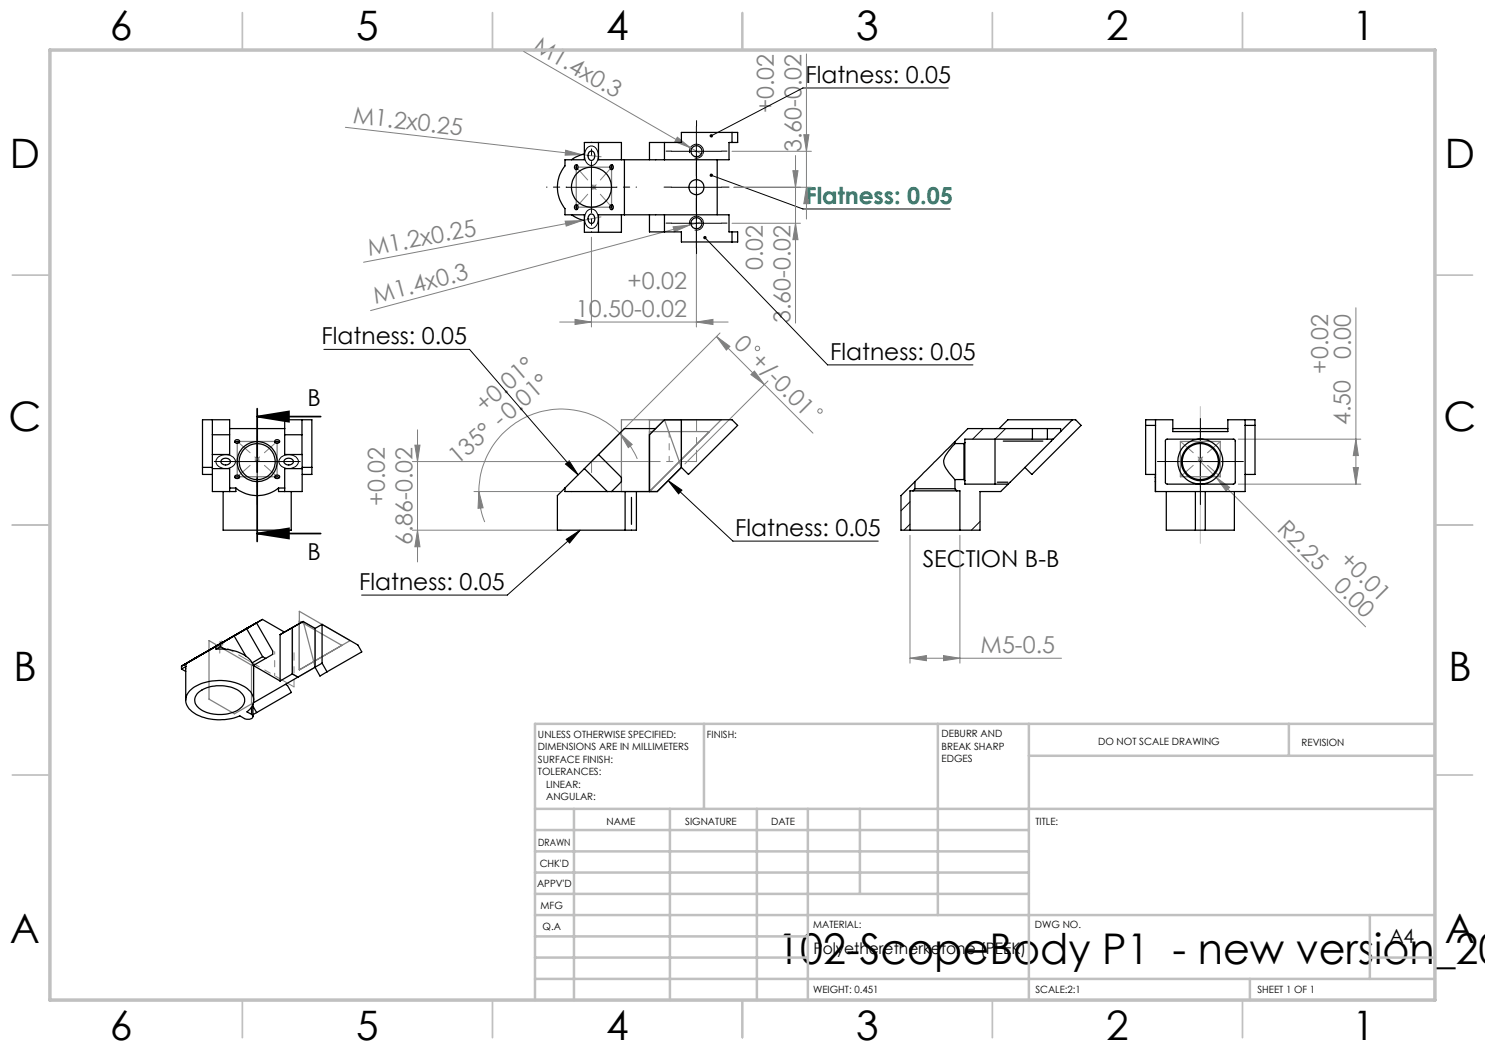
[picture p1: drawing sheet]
<svg xmlns="http://www.w3.org/2000/svg" width="297mm" height="210mm" viewBox="0 0 297 210" stroke-linecap="round" stroke-linejoin="round" font-family="sans-serif">
<g fill="none" stroke="#808080" stroke-width=".2">
<path d="M104.7 10.3l33.4 19.3M161.3 10.8v33M69.1 25.5l47.2 5.4M113.1 30l3.2 .9-3.3 .1zM116.3 30.9l3.9 .5M118.3 37.5h1M118.4 37.1l.7 .7M118.8 36.9v1.1M119.1 37.1l-.7 .7M135.5 27.4l2.6 2.2-3.1-1.3zM138.1 29.6l2.4 1.3M146.4 30.3h15.9"/>
<path d="M146.8 37.5h15.5M158.6 34.1h1l-.5 3.4zM159.1 31.1v33.5M160.8 26.9h1l-.5 3.4zM161.3 37.5l.5 3.2h-1zM113 44.2l3.4-.1-3.2 1.1zM116.4 44.1l-43.7 8.3M118.3 47.4v18M120.2 43.4l-3.8 .7M134.6 45.4l3.3-.4-3 1.3zM137.9 45l-63.8 17.1M139.3 44.9v20.5"/>
<path d="M140.7 44.3l-2.8 .7M146.4 44.7h13.7M159.1 44.7l.5 3.2h-1zM111.9 64.4h33.7M115 63.9l3.3 .5-3.3 .5zM139.3 64.4l3.3-.5v1zM143.3 67.3l9.6 9.6M143.3 67.3l2.7 2-.7 .7zM144 66.6l-25.7 25.7M150.2 74.9l.7-.7 2 2.7zM152.9 76.9l9.7 9.7M153.6 76.2l-16.6 16.6"/>
<path d="M271.2 61.6v35.2M50.9 91.8h1M51.1 91.5l.7 .7M51.4 91.3v1M51.8 91.5l-.7 .7M82.5 92.3h40.8M83 89h1l-.5 3.3zM83.5 86v26.4M94.8 98.3h17.2M95.8 98.3l.8 3.3-1 .1zM95.8 98.3a16 16 0 0 0 1.1 6.1M124 86.6l2.4 2.3-.7 .6z"/>
<path d="M124 86.6a16.5 16.5 0 0 0-18-3.5 16.5 16.5 0 0 0-10.2 15.2M124 86.6a18.1 18.1 0 0 1 3.5 5.2M132.9 84h3.4v9.5M239.6 91.8h1M239.7 91.5l.7 .7M240.1 91.3v1l3.1 3.2M240.4 91.5l-.7 .7M243.2 95.5l2.7 2-.7 .7zM243.2 95.5l29.9 29.9M247.6 87.8h24.6M247.6 96.8h24.6M270.7 93.5h1l-.5 3.3z"/>
<path d="M271.2 87.8l.5 3.3h-1zM82.5 106h29.8M83.5 106l.5 3.4h-1zM182 107.1v25.5M192 107.1v25.5M43.8 128.6h1M43.9 128.3l.7 .7M44.3 128.1v1M44.6 128.3l-.7 .7M60.6 124.3l2.4 1.4v7.7M182 131.6l3.3-.5v1zM182 131.6h30.3"/>
<path d="M188.7 131.1l3.3 .5-3.3 .5z"/>
<circle cx="151.5" cy="69.7" r=".45"/>
<circle cx="164" cy="82.2" r=".45"/>
</g>
<path d="M51.4 83.3h12.7M51.4 81.7v12.7M51.4 95.6v12.7M51.4 83.3l6.4-1v2zM51.4 106.7h12.7M51.4 106.7l6.4-1v2z" fill="none" stroke="#000" stroke-width=".35"/>
<g fill="none" stroke="#000" stroke-width=".2">
<path d="M189.7 17.6h-29.1l-18.3 9.6M113.3 37.5h10M117.5 29.5a1.27 1.27 0 0 1 1.4-.1 1.27 1.27 0 0 1 .7 1.1 1.81 1.81 0 0 1-1.5 2.6 2.3 2.3 0 0 1-.6-3.6zM118.3 32.4v10M134.3 37.5h10M134.3 30.3h10M137.9 30.6a1.4 1.4 0 0 1 1.3-1.8 1.4 1.4 0 0 1 1.5 1.6 1.4 1.4 0 0 1-1.8 1.2M139.3 25.3v24.3M142.3 35.1l18.3 6.7h29.4M117.4 42.2a1.27 1.27 0 0 1 1.5-.3 1.27 1.27 0 0 1 .7 1.3 1.8 1.8 0 0 1-1.5 2.5 2.28 2.28 0 0 1-.7-3.5zM134.3 44.7h10M137.9 45a1.4 1.4 0 0 1 1.3-1.8 1.4 1.4 0 0 1 1.5 1.6 1.4 1.4 0 0 1-1.8 1.2"/>
<path d="M141 47.5l24.5 25.5h29.1M64.8 69.9h29.1l21.7 25.1M43.5 91.6a2.26 2.26 0 0 1 3.6 .5 1.84 1.84 0 0 1-2.7 1.5 1.25 1.25 0 0 1-.9-2zM46.4 92.3h10M51.4 87.3v10M56.2 91.5a2.26 2.26 0 0 1 3.5 .6 1.67 1.67 0 0 1-2.2 1.6 1.45 1.45 0 0 1-1.6-1.8zM113.1 92.8l.7-.6 1.8 2.8zM133.6 96.1l2.8 1.9-.7 .8zM133.6 96.1l13 12.1h29M235.1 92.3h10M240.1 87.3v10M113.2 107.9l2.8-1.9-2.1 2.6z"/>
<path d="M116 106l-14.5 13h-29.2M37.8 132.4l3.4-2zM46.7 127.2l3.4-1.9z"/>
</g>
<path d="M240.1 81.3v27.4" fill="none" stroke="#c0c0c0" stroke-width=".2"/>
<g fill="none" stroke="#c0c0c0" stroke-width=".35">
<path d="M48.5 2.5v7.5M98.5 2.5v7.5M148.5 2.5v7.5M198.5 2.5v7.5M248.5 2.5v7.5M2.5 55h7.5M287 55h7.5M2.5 105h7.5M287 105h7.5M2.5 155h7.5M287 155h7.5M48.5 200v7.5"/>
<path d="M98.5 200v7.5M148.5 200v7.5M198.5 200v7.5M248.5 200v7.5"/>
</g>
<g fill="none" stroke="#c0c0c0" stroke-width=".5">
<path d="M140.8 144.8v17M187.6 144.8v38.2M205.8 144.8v55.2M205.8 151.2h81.2M257.8 144.8v6.4M287 144.8h-180v55.2M107 161.8h180M107 178.8h98.8M107 174.5h98.8M107 170.3h98.8M107 166h98.8M114.8 161.8v38.2"/>
<path d="M134 161.8v38.2M151.4 161.8v38.2M161.6 161.8v38.2M172 161.8v17M107 195.8h180M107 191.5h54.6M107 187.3h54.6M107 183h180M250 195.8v4.2M274 191.5h13M274 183v12.8"/>
</g>
<path d="M10 10h277v190h-277z" fill="none" stroke="#c0c0c0" stroke-width=".7"/>
<g fill="none" stroke="#000" stroke-width=".2" stroke-dasharray="15.2 1.3 1.3 1.3">
<path d="M134.3 37.4h-1.5M134.3 30.2h-1.1M139.3 32.4v-1.5M139.3 39.6v-1.1M139.3 25.2v-1.1M139.3 35.2v1.1M144.3 37.4h1.5M144.3 30.2h1.1M134.3 44.6h-1.1M139.3 42.4v1.5M139.3 49.6v1.1M144.3 44.6h1.1"/>
<path d="M46.5 92.3h-3.6M51.5 87.3v-3.6M51.5 97.3v3.6M56.5 92.3h3.6M235.1 92.3h-3.6M240.1 87.3v-3.6M240.1 97.3v3.6M245.1 92.3h3.6"/>
</g>
<path d="M115.3 41.4l7-8M122.3 41.4l-7-8M55.5 95.3l-8-7M55.5 88.3l-8 7M236.1 95.3l8-7M236.1 88.3l8 7" fill="none" stroke="#808080" stroke-width=".2" stroke-dasharray="15.2 1.3 1.3 1.3" stroke-dashoffset="11.8"/>
<path d="M118.3 92.3v2.2M44 128.8v1.8M44.6 128.4l-.6 .4" fill="none" stroke="#808080" stroke-width=".2" stroke-dasharray="15.2 1.3 1.3 1.3"/>
<path d="M48.2 131.3l10.6 6.1M49.6 125.5l-10.6 6.2" fill="none" stroke="#808080" stroke-width=".2" stroke-dasharray="15.2 1.3 1.3 1.3" stroke-dashoffset="11"/>
<g fill="none" stroke="#808080" stroke-width=".25">
<path d="M115.3 33.4h7v8h-7zM47.4 88.3h8v7h-8zM129.9 84v14.3l14.4-14.3h-20v14.3h7.1l4.9-4.8M129.9 86.3h12M129.9 87l3-3 3.4 9.5M136.3 84v9.5M236.1 88.3h8v7h-8zM41.8 128.1l8.5 4.9v7.8l-3.4 2-5.1-3zM44.6 128.4l-5.7 3.3M49.6 125.5l-5.6 3.3M58.5 125.5l2.1-1.2 2.4 9.1-3.4 2-1.1-.6zM59.9 122.3l10.1 5.8-10.1 5.9z"/>
<path d="M59.9 124.2l8.5 4.9"/>
</g>
<path d="M124.3 92.3h-6" fill="none" stroke="#808080" stroke-width=".2" stroke-dasharray="15.2 1.3 1.3 1.3" stroke-dashoffset="14.1"/>
<path d="M124.3 92.3h15" fill="none" stroke="#808080" stroke-width=".2" stroke-dasharray="15.2 1.3 1.3 1.3" stroke-dashoffset="7.5"/>
<path d="M139.3 92.3v-8.4" fill="none" stroke="#808080" stroke-width=".2" stroke-dasharray="15.2 1.3 1.3 1.3" stroke-dashoffset="13"/>
<path d="M133.8 92.3v-5.9" fill="none" stroke="#808080" stroke-width=".2" stroke-dasharray="15.2 1.3 1.3 1.3" stroke-dashoffset="14.2"/>
<path d="M48.2 131.3l-4.2-2.5M54.9 135.1v-4.8" fill="none" stroke="#808080" stroke-width=".2" stroke-dasharray="15.2 1.3 1.3 1.3" stroke-dashoffset="14.7"/>
<path d="M58.8 137.4v-6.9" fill="none" stroke="#808080" stroke-width=".2" stroke-dasharray="15.2 1.3 1.3 1.3" stroke-dashoffset="13.7"/>
<path d="M113.3 37.4h-4M118.3 32.4v-4M123.3 37.4h4M118.3 42.4v4" fill="none" stroke="#000" stroke-width=".2" stroke-dasharray="15.2 1.3 1.3 1.3" stroke-dashoffset="15.1"/>
<g fill="#000">
<path d="M142.1 34.7a.34 .34 0 0 1 .5 .2 .34 .34 0 0 1-.3 .5 .34 .34 0 0 1-.3-.4l.3 .1-.3-.1z"/>
<path d="M140.7 47.3a.34 .34 0 0 0 .1 .6 .34 .34 0 0 0 .5-.4 .34 .34 0 0 0-.5-.3l.2 .3zM142 27v.3l.3-.1-.3 .1a.35 .35 0 0 0 .5 .1 .35 .35 0 0 0 0-.5 .35 .35 0 0 0-.5 .1z"/>
<path d="M51.4 83.3l6.4-1v2zM51.4 106.7l6.4-1v2z"/>
</g>
<g fill="#808080">
<path d="M135.5 27.4l2.6 2.2-3.1-1.3z"/>
<path d="M113.1 30l3.2 .9-3.3 .1z"/>
<path d="M113 44.2l3.4-.1-3.2 1.1z"/>
<path d="M134.6 45.4l3.3-.4-3 1.3z"/>
<path d="M243.2 95.5l2.7 2-.7 .7z"/>
<path d="M139.3 64.4l3.3-.5v1zM115 63.9l3.3 .5-3.3 .5zM188.7 131.1l3.3 .5-3.3 .5zM182 131.6l3.3-.5v1z"/>
<path d="M124 86.6l2.4 2.3-.7 .6zM95.8 98.3l.8 3.3-1 .1z"/>
<path d="M83 89h1l-.5 3.3zM83.5 106l.5 3.4h-1zM271.2 87.8l.5 3.3h-1zM270.7 93.5h1l-.5 3.3zM160.8 26.9h1l-.5 3.4zM161.3 37.5l.5 3.2h-1zM158.6 34.1h1l-.5 3.4zM159.1 44.7l.5 3.2h-1z"/>
<path d="M143.3 67.3l2.7 2-.7 .7zM150.2 74.9l.7-.7 2 2.7z"/>
</g>
<path d="M113.1 92.8l.7-.6 1.8 2.8zM113.2 107.9l2.8-1.9-2.1 2.6zM133.6 96.1l2.8 1.9-.7 .8z" fill="#000"/>
<g fill="none" stroke="#000" stroke-width=".25">
<path d="M115.1 33a.43 .43 0 0 1 .5 .4 .43 .43 0 0 1-.5 .5 .6 .6 0 0 1 0-.9zM115.4 33a.6 .6 0 0 0 0 .9M116.9 30.8l-1.8 .6-.8 .6M117.9 30.4a.72 .72 0 0 1 .9 0 .72 .72 0 0 1 .2 .8 .7 .7 0 0 1-.8 .9 .7 .7 0 0 1-.6-1zM119.7 28.5v3.5h26.1v-3.5h1.7v-2h-11.2v2h-6.4v3.5M122.1 33a.43 .43 0 0 1 .6 .4 .43 .43 0 0 1-.6 .5 .6 .6 0 0 1 0-.9zM122.5 33a.6 .6 0 0 0 0 .9M124.3 32v-3.5h-7.4v3.5h-3.9v1.2a6.8 6.8 0 0 0 0 8.5v1.3h3.9v3.5h7.4v-3.5M124.9 32v11M132.9 28.5v3.5M143.4 32v11M146.4 26.5v2"/>
<path d="M114.3 43l1.2 .7 1.4 .4M115.1 41a.43 .43 0 0 1 .5 .4 .43 .43 0 0 1-.5 .5 .6 .6 0 0 1 0-.9zM115.4 41a.6 .6 0 0 0 0 .9M117.9 43a.72 .72 0 0 1 .9 0 .72 .72 0 0 1 .2 .8 .7 .7 0 0 1-.8 .9 .7 .7 0 0 1-.6-1zM122.1 41a.43 .43 0 0 1 .6 .4 .43 .43 0 0 1-.6 .5 .6 .6 0 0 1 0-.9zM122.5 41a.6 .6 0 0 0 0 .9M129.9 43v3.4h6.4v2h11.2v-2h-1.7v-3.4h-26.1v3.5M132.9 43v3.4M146.4 46.4v2M40.5 93.5h2M42.5 90.9h3.4v-6.9h-5.4v10.9h2M42.5 84v14.3h2.1"/>
<path d="M42.5 93.7h3.4v4.6M42.5 87h3.4M44.4 91.9a.96 .96 0 0 1 1-.2 .96 .96 0 0 1 .7 .8 1.01 1.01 0 0 1-1 .5 1.01 1.01 0 0 1-.9-.8zM44.6 98.3h1.3M44.6 98.3v7.7h13.6v-7.7M45.9 85.7h11M45.9 97.6h1.3M47 88.1a.46 .46 0 0 1 .6-.2 .46 .46 0 0 1 .2 .6 .47 .47 0 0 1-.6 .1 .47 .47 0 0 1-.2-.5zM47 95.2a.47 .47 0 0 1 .6-.2 .47 .47 0 0 1 .2 .6 .49 .49 0 0 1-.6 .1 .49 .49 0 0 1-.2-.5zM47 95.5a.64 .64 0 0 1 .9 0M47 88.5a.64 .64 0 0 1 .9 0M47.2 97.6a6.8 6.8 0 0 0 8.5 0"/>
<path d="M47.2 97.6v.7h-1.3M55 88.1a.48 .48 0 0 1 .6-.2 .48 .48 0 0 1 .3 .6 .48 .48 0 0 1-.6 .2 .48 .48 0 0 1-.3-.6zM55 95.2a.49 .49 0 0 1 .6-.2 .49 .49 0 0 1 .3 .5 .48 .48 0 0 1-.6 .2 .48 .48 0 0 1-.3-.5zM55 95.5a.64 .64 0 0 1 .9 0M55 88.5a.64 .64 0 0 1 .9 0M55.7 97.6v.7h1.2M55.7 97.6h1.2M56.9 98.3h1.3M56.9 87h3.5M57 91.9a.96 .96 0 0 1 1-.2 .96 .96 0 0 1 .7 .8 1.01 1.01 0 0 1-1.1 .5 1.01 1.01 0 0 1-.8-.8zM60.4 84v6.9M60.4 94.9h2v-10.9h-5.5v6.9h3.5v7.4h-2.2"/>
<path d="M60.4 93.7h-3.5v4.6M60.4 93.5h2M113 97.6l-1.5 1.5v6.9h13.5M113 97.6v.7h8.5M116.9 93.7l4.6 4.6M119.7 90.9l4.6 4.6v.8l-2 2M125 98.3v7.7M126.3 99.5v5.4M127.3 98.3v7.7h-2.3M131.1 85.7h-6.2l-11.9 11.9M136.3 84v9.5M136.3 93.5l1.4 1.4 9.8-9.8-1.1-1.1h-13.5l-3 3v11.3"/>
<path d="M136.3 93.5l-4.9 4.8h-9.9M182.6 98.2h8.8M182.6 98.2h-.6v7.8M183 97.7h8M183 96.3l-2.8 2.8v6.9h1.8M183 96.3v1.4M183 97.7l-.4 .5M191 88.7l-1 1.2a3.1 3.1 0 0 0-1 3.5l.9 1.3 1.1 1.2M191 88.3l-8 8M191 88.7h1.8M191 95.9h1.8M191 88.3v.4"/>
<path d="M191 95.9v1.8M191 97.7l.4 .5M191.4 98.2h.6v7.8M192.8 88.7v7.2M192.8 95.9l.2 .2M193 88.5v7.6M193 96.1v.7h8.6M193 88.5l-.2 .2M199 87.8v9M199.5 96.4h2.1M199.8 85.7l1.8-1.7h13.5l1.1 1.1-9.8 9.8-1.4-1.4M200.7 88.2h7.9"/>
<path d="M201.6 96.8l-1.5 1.5h-4.1v7.7h-4M206.5 87.8h3M206.5 85.7h3M206.5 85.7h-12.9l-2.6 2.6M206.5 87.8h-13.5v.7M206.5 85.7v2.1M209.5 85.7h2.6v.6M209.5 87.8h1.1M209.5 85.7v2.1M210.6 87.8l-9 9M212.1 86.3l-1.5 1.5M214.5 84l-2.4 2.3"/>
<path d="M229.1 85.1h2M231.1 96.3h.1M231.1 95.5h.1M231.1 94.9h-2v-10.9h5.5v2.3h11v-2.3h5.4v10.9h-2M231.1 84v14.3M233.1 88l.2-.2 13.6 .1 .2 .2-.1 8.6-.3 .1h-13.4l-.2-.3zM233.3 98.3v7.7h5.8M234.6 85.7h11M239.1 98.3v7.7M241.1 98.3v7.7M246.9 98.3v7.7h-5.8M249 84v14.3h-17.9v-3.4"/>
<path d="M249 85.1h2M182 106h10M239.1 106h2M36.3 133.2v.6M36.3 133.8l.8 .5M36.6 133.1h.1M36.6 133.1l2.5-1.5-2.8 1.6M37.2 133.3l-.1 6.7M37.2 132.7v.6M37.2 132.7l-.9 .5M37.2 133.3l-.9 .5M38 138.1a9.8 9.8 0 0 1 11.7-.1 2.66 2.66 0 0 1-.3 4.4l.9 .5a.53 .53 0 0 1 .3 .6 .53 .53 0 0 1-.7 .4l-.9-.1-1-.6a10.3 10.3 0 0 1-9.7-.9 2.64 2.64 0 0 1-.3-4.2z"/>
<path d="M38.5 131.9l.9-.5zM38.7 131.9l1.6-1zM39.4 138.7a7.2 7.2 0 0 1 8.8-.2 2.02 2.02 0 0 1-.6 3.5 7.4 7.4 0 0 1-8-.5 1.88 1.88 0 0 1-.2-2.8zM39.9 131.1l8-4.6zM43.2 129.8h1.8M43.2 129.2l-6 3.5M43.2 129.2v.6M43.6 129l.8-.4zM44.1 128.8l-.9 .4M44.1 128.8v.5M44.1 129.3l.9 .5M44.1 129.3l-.9 .5"/>
<path d="M44.2 128.6l.8-.4zM45 129.8a6.9 6.9 0 0 1 5.4 2.8M46.8 127.2l-2.7 1.6M46.8 127.2l2.4 4M47.6 126.7l1.6-.9zM49.2 125.8l.9-.5zM49.3 125.7l-2.5 1.5M49.3 125.7l3.2 5.6M50.4 132.6l.3 .8v6.6M51.3 124.6l-2 1.1M51.3 124.6l3.2 5.6v.7l-1.4 .8M52.5 123.9l-15.9 9.2"/>
<path d="M52.5 123.9l-3.7 2.1 2.5-1.4M52.5 123.9l4.4 2.5M52.5 131.3l-2.1 1.3M52.5 131.3l.6 .4M53.1 131.7l-2.4 1.4 5.3 3.1M56 126.9v9.3M56.9 126.4l-.9 .5M57.1 136.9l.4 .2 .8 1.4-7 4M58.5 134.8l-2.5 1.4M58.5 134.8l1.1 .6M58.5 125.5v9.3M58.5 125.5l-2.5 1.4"/>
<path d="M60.6 124.3l-2.1 1.2M60.6 124.3l2.4 1.4M60.6 124.3l-3.7 2.1M63 125.7v7.7l1 1.8 1.4-.8M64.4 132.6l-13.7 8M64.4 132.6l1 1.8M64.4 124.9v7.7M64.4 124.9l7.2 4.1 .8 1.4-7 4M64.4 124.9l-1.4 .8M50.3 141.5v1.3M50.6 140.8v2.5M50.6 141.2l.7 1.3"/>
<path d="M51.3 142.5l-.7 .4"/>
<circle cx="118.3" cy="37.5" r="4"/>
<circle cx="139.3" cy="30.3" r="1.1"/>
<circle cx="139.3" cy="37.4" r="1.5"/>
<circle cx="139.3" cy="44.7" r="1.1"/>
<circle cx="51.4" cy="92.3" r="4"/>
<circle cx="51.4" cy="92.3" r="3.6"/>
<circle cx="240" cy="92.3" r="4.5"/>
<circle cx="240.1" cy="92.3" r="3.8"/>
<circle cx="240.1" cy="92.3" r="3.6"/>
</g>
<path d="M196.6 85.7l-2.1 2.1M201.1 85.7l-2.1 2.1M182 100.4l-1.8 1.8M182 104.8l-1.2 1.2M196 104.3l-1.7 1.7" fill="none" stroke="#000" stroke-width=".2"/>
<text font-size="8.5" x="155.5" y="192.7">102-ScopeBody P1 - new version_20</text>
<g font-size="8.1">
<text x="22" y="8">6</text>
<text x="71.2" y="8">5</text>
<text x="121.2" y="8">4</text>
<text x="171.3" y="8">3</text>
<text x="221.3" y="8">2</text>
<text x="270.5" y="8">1</text>
<text x="2" y="33.6">D</text>
<text x="289" y="33.6">D</text>
<text x="1.7" y="86.1">C</text>
<text x="288.7" y="86.1">C</text>
<text x="2.7" y="136.1">B</text>
<text x="289.7" y="136.1">B</text>
<text x="2" y="188.6">A</text>
<text x="289" y="188.6">A</text>
<text x="22" y="208">6</text>
<text x="71.2" y="208">5</text>
<text x="121.2" y="208">4</text>
<text x="171.3" y="208">3</text>
<text x="221.3" y="208">2</text>
<text x="270.5" y="208">1</text>
</g>
<g font-size="4.7" fill="#808080">
<text x="106.4" y="10.1" transform="rotate(30 106.4 10.1)">M1.4x0.3</text>
<text x="154.7" y="22.7" transform="rotate(-90 154.7 22.7)">+0.02</text>
<text x="70.5" y="24.6" transform="rotate(7 70.5 24.6)">M1.2x0.25</text>
<text x="160.3" y="30.4" transform="rotate(-90 160.3 30.4)">3.60-0.02</text>
<text x="73.8" y="51.2" transform="rotate(-11 73.8 51.2)">M1.2x0.25</text>
<text x="125.5" y="57.8">+0.02</text>
<text x="152.5" y="54" transform="rotate(-90 152.5 54)">0.02</text>
<text x="75.1" y="60.8" transform="rotate(-15 75.1 60.8)">M1.4x0.3</text>
<text x="115.2" y="63.4">10.50-0.02</text>
<text x="158.1" y="64.6" transform="rotate(-90 158.1 64.6)">3.60-0.02</text>
<text x="146.5" y="69" transform="rotate(45 146.5 69)">0 +/-0.01</text>
<text x="270.2" y="71.9" transform="rotate(-90 270.2 71.9)">0.00</text>
<text x="265.7" y="74.7" transform="rotate(-90 265.7 74.7)">+0.02</text>
<text x="96.8" y="82.6" transform="rotate(-41 96.8 82.6)">+0.01°</text>
<text x="270.1" y="85.1" transform="rotate(-90 270.1 85.1)">4.50</text>
<text x="91.5" y="93.1" transform="rotate(-41 91.5 93.1)">135° -0.01°</text>
<text x="76.9" y="101.3" transform="rotate(-90 76.9 101.3)">+0.02</text>
<text x="255.2" y="106" transform="rotate(45 255.2 106)">R2.25</text>
<text x="82.5" y="109.1" transform="rotate(-90 82.5 109.1)">6.86-0.02</text>
<text x="267.7" y="112.2" transform="rotate(45 267.7 112.2)">+0.01</text>
<text x="266.5" y="117.4" transform="rotate(45 266.5 117.4)">0.00</text>
<text x="196.1" y="130.6">M5-0.5</text>
</g>
<g font-size="4.7">
<text x="161.1" y="16.5">Flatness: 0.05</text>
<text x="64.3" y="68.8">Flatness: 0.05</text>
<text x="166" y="71.9">Flatness: 0.05</text>
<text x="61.5" y="81.2">B</text>
<text x="147.1" y="107.1">Flatness: 0.05</text>
<text x="61.5" y="112">B</text>
<text x="184.5" y="113.5">SECTION B-B</text>
<text x="71.8" y="118">Flatness: 0.05</text>
</g>
<text font-size="4.7" fill="#0a7d64" x="161.1" y="40.7">Flatness: 0.05</text>
<text font-size="3.9" x="277.9" y="188.5">A4</text>
<text font-size="3.2" x="162.7" y="190.9">Polyetheretherketone (PEEK)</text>
<g font-size="2">
<text x="107.6" y="147.6">UNLESS OTHERWISE SPECIFIED:</text>
<text x="141.4" y="147.6">FINISH:</text>
<text x="188.3" y="147.5">DEBURR AND</text>
<text x="188.3" y="150">BREAK SHARP</text>
<text x="219.6" y="149">DO NOT SCALE DRAWING</text>
<text x="260.3" y="149.2">REVISION</text>
<text x="107.6" y="150.1">DIMENSIONS ARE IN MILLIMETERS</text>
<text x="107.6" y="152.6">SURFACE FINISH:</text>
<text x="107.6" y="155.1">TOLERANCES:</text>
<text x="188.3" y="152.5">EDGES</text>
<text x="109.2" y="157.6">LINEAR:</text>
<text x="109.2" y="160.1">ANGULAR:</text>
<text x="121.3" y="165">NAME</text>
<text x="137" y="164.9">SIGNATURE</text>
<text x="154.2" y="164.9">DATE</text>
<text x="207.1" y="164.9">TITLE:</text>
<text x="107.6" y="169.1">DRAWN</text>
<text x="107.9" y="173.3">CHK'D</text>
<text x="107.4" y="177.4">APPV'D</text>
<text x="108.1" y="181.8">MFG</text>
<text x="108.5" y="186">Q.A</text>
<text x="162.6" y="185.5">MATERIAL:</text>
<text x="207" y="185.5">DWG NO.</text>
<text x="162.6" y="198.5">WEIGHT: 0.451</text>
<text x="207.1" y="198.6">SCALE:2:1</text>
<text x="251.5" y="198.6">SHEET 1 OF 1</text>
</g>
</svg>
